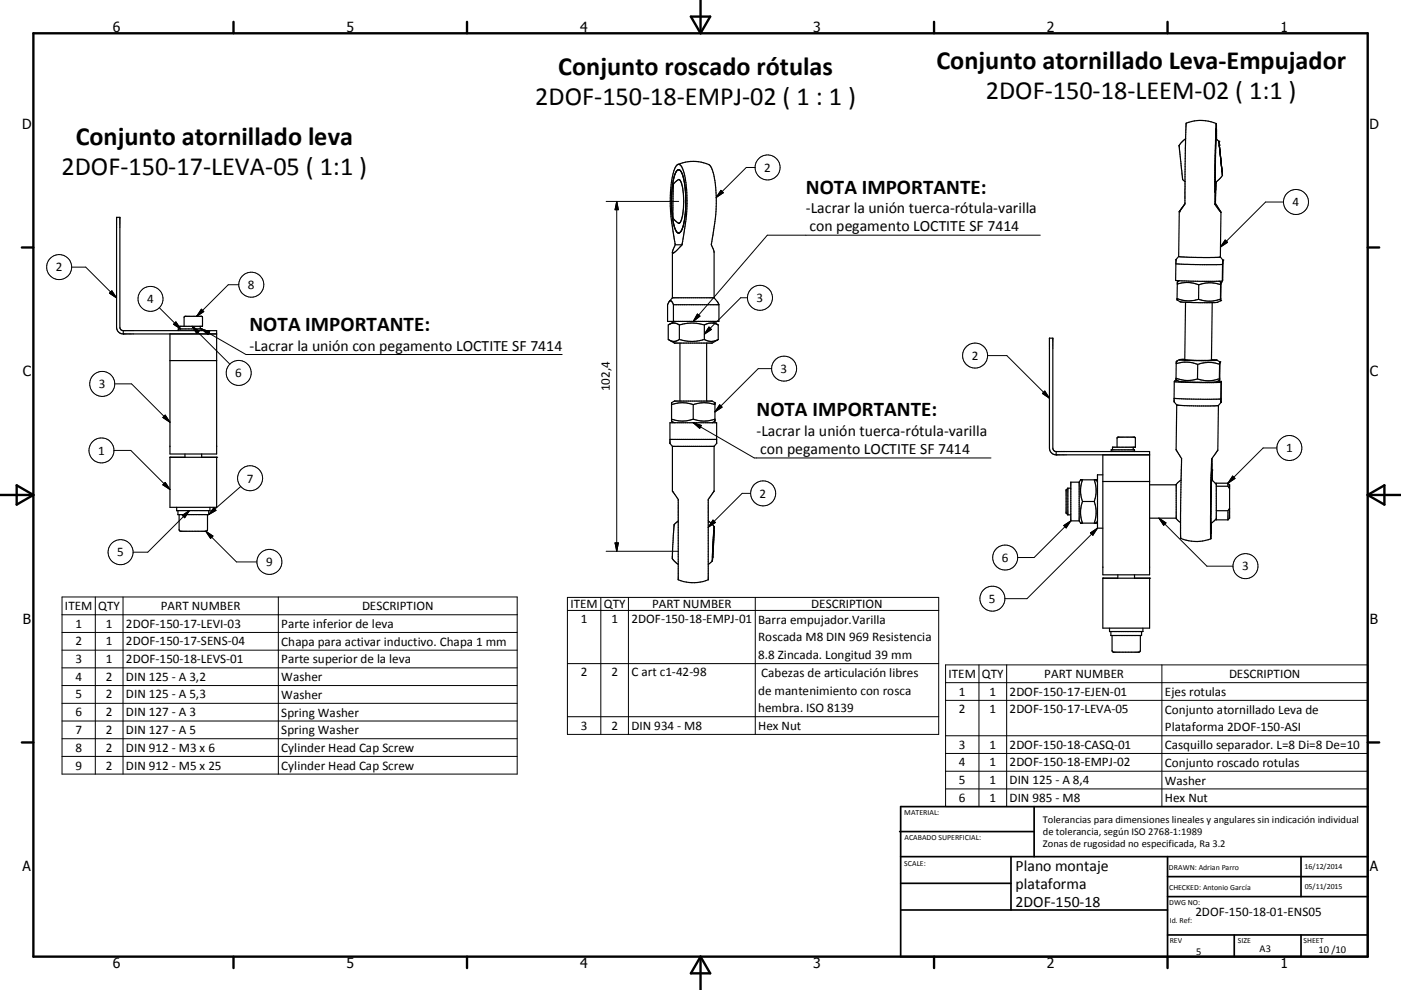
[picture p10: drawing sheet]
<svg xmlns="http://www.w3.org/2000/svg" width="420mm" height="297mm" viewBox="0 0 420 297" stroke-linecap="round" stroke-linejoin="round" font-family="sans-serif">
<g fill="#000">
<circle cx="364.4" cy="54.8" r=".18"/>
<circle cx="365.4" cy="42.4" r=".18"/>
<circle cx="365.5" cy="43.5" r=".18"/>
<circle cx="353.6" cy="63.5" r=".18"/>
<circle cx="366.6" cy="78" r=".18"/>
<circle cx="353" cy="84.5" r=".18"/>
<circle cx="365.9" cy="90.2" r=".18"/>
<circle cx="366" cy="84.7" r=".18"/>
<circle cx="352.7" cy="108.4" r=".18"/>
<circle cx="365.7" cy="108.6" r=".18"/>
<circle cx="51" cy="137.2" r=".18"/>
<circle cx="64.9" cy="137.2" r=".18"/>
<circle cx="324" cy="157" r=".18"/>
<circle cx="324" cy="143.9" r=".18"/>
<circle cx="328.6" cy="143.9" r=".18"/>
<circle cx="328.6" cy="157" r=".18"/>
<circle cx="363.2" cy="143.9" r=".18"/>
<circle cx="363.3" cy="141" r=".18"/>
<circle cx="213.6" cy="167.1" r=".18"/>
<circle cx="330.6" cy="173.5" r=".18"/>
<circle cx="344.7" cy="173.5" r=".18"/>
</g>
<g fill="none" stroke="#000" stroke-width=".36">
<path d="M355.6 37l-.1 4.6M355.7 36.9l-.1 .1M355.7 36.9a11.9 11.9 0 0 1 9 .2M364.5 39.8v1.1M364.5 39.7l.1-1 .1 3.1M364.6 37.2l-.1 4.2M364.7 37.1v4.7M364.7 37.1v.1M201.4 58.4l-.1 1.4M201.4 57.6l-.1 3.8M201.5 56.2l-.1 1.9M202 53.6l-.4 2.4"/>
<path d="M202.5 54.6l.2-.2a.71 .71 0 0 1 1.1-.4 16.5 16.5 0 0 1 1.1 8.9l-.1 .6a4.4 4.4 0 0 1-1.3 3.5l-1.7-1.5v-8.9a2.12 2.12 0 0 1 .7-2zM203.2 49.4a11.3 11.3 0 0 1 9.6 .2 18 18 0 0 1 1.9 9.1 78.3 78.3 0 0 1-1.4 14.3v.4l.8 2.1v13.8M203.5 50.9a2.38 2.38 0 0 0-1.4 2.4M203.5 50.9a2.56 2.56 0 0 1 1.4 2.5l.5 3.1M203.5 50.9a2.15 2.15 0 0 0-1.4 2.2l-.7 4.3M203.5 50.9l.4 .2 .5 .7M204.5 52l.9 4.2 .2 2.9-.1 4M205.5 56.9l.1 1.5M205.6 58.7v.7M354.6 53.9h.1M354.6 53.9l.7 .6M355.5 41.6l-.2 19.6-1.6 2.1"/>
<path d="M355.5 41.6l-.3 .2a2.56 2.56 0 0 0-1.6 2.9l1 9.2M364.3 56v1.7M364.3 51.9v.7M364.3 48.2l-.1 13.1M364.3 48.9v.8M364.3 57.7h.1M364.4 44.5l-.1 2.3M364.4 47.6v7.1M364.4 43.7v.8M364.4 54.7v.1M364.4 43v.7M364.4 44.5v.7"/>
<path d="M364.4 45.7l-.1 2.8M364.4 41.6v2.2M364.5 41l-.1 1.5M364.5 56l-.1 5M364.5 54.6v1.1M364.5 54.6l-.1 3M364.6 41.7l-.3 6M364.6 41.6v.1M364.6 41.7l.8 .7 .1 .3M365.5 42.8v.2M365.5 42.7l.1 1.3M365.5 43.2v.4"/>
<path d="M365.5 43.5l.2 1.3M365.5 43.6l.1 .3M365.5 43.5l.1 .5M365.6 44l.1 .9M365.6 44l.1 1.3M365.7 44.8v.6M365.7 45l.3 2.6M365.8 45.9l-.1-.6 .4 3.8M365.8 46.1l.1 .5M365.8 46.4l.2 1.6M365.9 46.7l.1 1.4M366 47.7l.1 .8"/>
<path d="M366 48l.1 .6M366.1 48.2l.2 2M366.1 48.5l.2 1.7M366.1 48.6v.5M366.1 49.1l.3 2.2M366.1 49.1l.2 1.9M366.3 50.2v.4M366.3 50.6l.1 .8M366.3 50.6v.5M366.3 51l.1 .4M366.4 51.4l.1 .6M366.4 51.4v.1"/>
<path d="M366.4 51.7v.3M366.5 52v.5M366.5 52.4v.2M366.5 52.5v.1M366.5 52.6l-2.1 2.1M201.3 61.1l.1 1.5M201.3 62.1l.3 3.3M201.4 62.8l.7 4.8M201.7 65.6l.7 3.1M202.1 67.8l.2 .5M202.4 68.5l.5 1 .5 .4M202.4 73.4l-.8 2.2v13.7"/>
<path d="M202.4 73.4l-1.1-6.9-.3-3.8a39 39 0 0 1 .6-9.9 4.8 4.8 0 0 1 1.7-3.5 1.48 1.48 0 0 1 1.4 1.5l.7 2.6a44.5 44.5 0 0 1 .2 13.1l-1.1 6.9M202.4 73.4h2.1M202.5 68.9l.8 1M203.5 67h.1M203.9 69.7l-.5 .2M204.5 73.4l-1.4 1.5a1.33 1.33 0 0 1-1.5 .9M204.8 67.8a2.25 2.25 0 0 1-1.5 2.1M205.4 64.3l-.6 3.7-.8 1.6M205.5 63.6l-.6 3.9M205.6 61.4l-.1 2.5M352.5 79.2l14 .2M352.5 79.2v5l7.2 .2 6.8-.1"/>
<path d="M352.6 77.9h.1M353.4 76.9l-.8 .9-.1 1.4M353.4 76.9v.1M353.4 77l5.6 .2 6.8-.1M353.6 63.5l-.2 13.4M353.7 63.4l-.1 .1M353.7 63.3l-.1 .2M355.3 61.1l-1.6 2.3M364.2 61.3l1.8 2.4M364.4 61l1.7 2.7M364.4 61l-.2 .3M365.8 77.1h.1"/>
<path d="M365.9 77.1l.7 .9M366 63.7h.1M366.1 63.7h-.1M366.1 63.7l-.2 13.4M366.5 79.4v4.9M366.6 78.1l-.1 6.2M366.6 78l-.1 1.4M366.6 78.1h.1M37 99.2h27.9v37h-13.9v-36M37 99.2v1M37 99.2l-.7-.2-.4-.8v-33h-.9v33a1.97 1.97 0 0 0 2 2M53.4 99.2v-.5h7.1v.5"/>
<path d="M55.2 97.9v-2.7l.2-.3h5l.3 .2v2.8h-6.8v.8M60 97.9v.8M200.6 97.4l1.4-.5 1.7 .6M200.6 97.4l-.3 .1v4.4l.3 .1M201.6 89.3h12.5M201.6 89.3l-.9 1.2M201.9 91.4l-.1-.3a.73 .73 0 0 0-.3-.7 .73 .73 0 0 0-.8 0l-.6 1v5h15.4v-5M201.9 91.4h13.6M201.9 91.4v5M202.2 96.4l-1.6 .9M203.7 97.5l3.7-.6 3.8 .6M203.7 97.5v4.4"/>
<path d="M211.2 97.5l2.1-.6 2 .6M211.2 97.5v4.4M213.5 96.4l1.8 1.1M214.1 89.3l1.4 2.1M215.3 97.5v4.4M352.9 89.6v.4M352.9 89.6l3.2 .7 3.2-.5M352.9 90h.1M352.9 90l1.1 .6 5.4 .2 5.5-.1 1-.5M353 85.2l1.3-.3 2.2-.1 2.9 .6M353 85.2l-.1 4.4M353.5 84.2l-.5 .3v.7"/>
<path d="M355.4 90.7l-.2 17.2M359.4 85.4l-.1 4.4M363.4 90.8l-.2 17.2-5.2 .2-4.4-.3M365.5 84.4l.5 .3M365.9 89.7v.4M365.9 89.7l-2.9 .6-1.9-.1-1.8-.4M365.9 90.1v.1M365.9 90.2h.1M365.9 85.4l-1.7-.4-1.9-.2-2.9 .6M365.9 85.4v4.3M366 84.7l-.1 5.4M366 84.7l-.1 .7"/>
<path d="M366 84.7h.1M37 100.2h27.9M51 108.2h13.9M203.7 101.9l3.7 .5 3.8-.5M203.7 101.9l-1.7 .5-1.4-.4M203.9 102.9v17.4M211.2 101.9l2.1 .5 2-.5M211.9 102.9v17.4M215.3 101.9l-1.8 1h-11.3l-1.6-.9M352 119.5l6.6 .3 7.4-.1M352 119.5a2.08 2.08 0 0 0 .8 2M352.1 114.5l5.9 .3 8.1-.1"/>
<path d="M352.1 114.5l-.1 5M352.6 113.5v.4l.9 .5 1.2 .2 9.2 .1 .8-.1 .9-.5M352.6 113.7v.1M352.6 113.5l3.2 .7 1.5-.1 1.7-.4M352.6 109.1l3.3-.5 3.2 .7M352.6 109.1v4.4M353.1 114.2l-.9 .1-.1 .2M353.6 107.9l-.9 .5-.1 .7M353.6 107.9h.1M355.2 107.8l-1.6 .1M355.2 107.9v.1M355.2 108l3.5 .1"/>
<path d="M359.1 109.3l-.1 4.4M363.2 107.9l1.7 .2M364.9 108.1l-5.7 .1M364.9 108.1h.1M364.9 108.1l.8 .5M365.1 114.4h1.1M365.6 113.6l-.9 .3a9.2 9.2 0 0 1-5.7-.2M365.6 113.6v.5M365.6 114v.1M365.6 109.3v4.3M365.6 114.1h.1M365.6 109.3l-3.2-.6-3.3 .6"/>
<path d="M365.7 108.6l-.1 .7M365.7 108.6h.1M365.7 108.6v.1M365.7 108.6l-.1 5.4M366 119.7l.1 1.1M366.1 114.7l-.1 5M366.2 114.4l-.1 6.4M366.2 114.4l-.1 .3M51 137.2h13.9v15h-13.9zM55.5 136.2v1M60.5 136.2v1M200.9 131.8h14"/>
<path d="M201.3 125.8a9.4 9.4 0 0 0 6.5 0M201.3 121.4a9.4 9.4 0 0 1 6.5 0M201.6 133.9l-.7-.9v-6.2h14v6.2l-.8 .9M201.6 133.9h12.5M201.6 133.9v13.4l1.7 2.5v24.1a12.1 12.1 0 0 0 9 0v-24.1l1.8-2.4v-13.5M202.2 126.8l-.9-.5v-5.5l.9-.5h11.3l.8 .5v5.5l-.8 .5M207.8 125.8a9.4 9.4 0 0 0 6.5 0M207.8 121.4l3.3-.6 3.2 .6M207.8 121.4v4.4M316.6 135.5h28.1v37h-14.1v-36M316.6 136.5h28.1M316.6 135.5v1"/>
<path d="M316.6 135.5l-.7-.4-.3-.6v-33h-1v33a2.04 2.04 0 0 0 2 2M333.2 135.5v-.5h6.9v.5M334.9 134.2v-2.7l.2-.3h5.2l.1 3h-6.9v.8M339.8 134.2v.8M352.6 134.9h.1M352.6 134.9l.1 .1a6.2 6.2 0 0 1 1.5 5.8l-.2 20.6a11.3 11.3 0 0 0 9 .2M352.8 121.5l-.2 13.4M352.8 121.5l6.2 .3 6.3-.2M363.4 137.5v6.6M365.1 135.1l-.4 .5a4.5 4.5 0 0 0-1.5 3.8l-.1 3.3M365.1 135.1h.1M365.3 121.6l-.2 13.5"/>
<path d="M366.1 120.8l-.8 .8M53 152.2v1h9.9v-1M53.3 153.2v1.2h9.3v-1.2M53.7 154.4v4.5l.5 .5 7.8-.1 .2-.4v-4.5M203.3 156.3l-.3 .3a1.86 1.86 0 0 0-1 2.2l-.4 7.4a2.93 2.93 0 0 0 1.7 3.1M212.3 156.3l1.8 1.7M214 159.3l-.4 7.8 .2-1.6M214.1 159.2l-.1 1M214.1 159.2h-.1M214.1 159.8v.4M214.1 158l-.5 8.5M214.1 158v1.4"/>
<path d="M320.1 146.5v8M320.1 146.5l-.5 .5v7l.5 .5M320.1 146.5h.9M320.1 154.5h.9M323.5 144.7h-2.5v11.6h2.5M323.5 144.7v11.6M323.5 156.3l.5 .7h4.6l.4-.7M323.5 144.7l.5-.8h4.6l.4 .8M324.5 150.5l-.5 2.8 .1 2 .4 1.7M324.5 143.9l-.5 2.9 .1 1.9 .4 1.8M324.5 150.5h3.6M328.1 143.9l.5 2.9-.1 1.9-.4 1.8"/>
<path d="M328.1 150.5l.5 2.8-.1 2-.4 1.7M330.6 144.5h14.1M330.6 142.5h-1.6v16h1.6M344.7 155.5h7.9M344.7 145.4h7.9M354.1 144l-1.5 1.3v10.3l1.3 1.2M363 158.3v1.7M363 154.9v6.5M363 151.8v2.4M363 149.4l-.1 5.6M363 160h.1M363 154.1l.1 2.9"/>
<path d="M363.1 157v.1M363.1 148.3l-.1 .7M363.1 144.8v.7M363.1 146.1v2M363.1 145.5l-.1 5M363.1 158.4l-.1 1.6M363.2 157l-.2 4.4M363.2 142.8l-.1 1.5M363.2 157v1.2M363.2 143.9l-.2 8.1M363.2 144v.1M363.2 144l1.5 1.3"/>
<path d="M363.3 141.2l-.2 3.7M363.3 141v.1M363.3 141.1v.5M364.7 145.9h3.5M364.7 153.2h3.5M364.7 155.6l-1.6 1.5M368.2 145l.4 .4v10.1l-.4 .5M368.2 145.9l.4 .7M368.2 145h-3.5v11h3.5M368.2 145v.9M368.2 153.2v2.8M368.6 152.5l-.4 .7"/>
<path d="M213.6 168.3l-1.3 1M213.6 166.9v1.4M213.6 166.6v.2M213.8 165.5l-.2 2.8M214 160.2l-.2 5.3M214.1 160.2l-.3 5.3M330.6 173.5h14.1v15h-14.1zM335.1 172.5v1M340.1 172.5v1M363 161.4v.2M363 161.5v.1M332.6 188.5v1h10.1v-1"/>
<path d="M333.1 189.5v1.2h9.1v-1.2M333.4 190.7v4.5l.1 .3 .4 .2 7.8-.1 .2-.4v-4.5"/>
</g>
<g fill="none" stroke="#000" stroke-width=".71">
<path d="M10 10h400v277h-400zM70 6.6v3.4M140 6.6v3.4M207.1 5h5.8l-2.9 5zM210 0v10M280 6.6v3.4M350 6.6v3.4M6.6 74.2h3.4M410 74.2h3.5M0 148.5h10M5 145.6l5 2.9-5 2.9zM410 148.5h10.1"/>
<path d="M410 148.5l5.1-2.9v5.8zM6.6 222.7h3.4M410 222.7h3.5M70 287v3.4M140 287v3.4M210 287v10M210 287l2.9 5h-5.8zM280 287v3.4M350 287v3.4"/>
</g>
<g fill="none" stroke="#000" stroke-width=".51">
<path d="M269.7 249.5h40.3M270 242h140v45h-140zM270 257h140M303.1 257v16M310 242v15M350 257v30M390.1 257v12M270 265h33.1M270 273h80M350 269h60M350 263h60M350 280.5h60"/>
<path d="M370 280.5v6.5M390.1 280.5v6.5"/>
</g>
<g fill="none" stroke="#000" stroke-width=".3">
<path d="M216.1 57.1l.8 .7-2.2 1.4zM226.4 50.2h-2.7l-9 9M181.7 60.4h21.8M184.9 60.4v105M184.9 60.4l.5 2.5h-1zM311.9 70.6h-81.9l-22.2 25.8M367.3 72l.7 .7-2.1 1.4zM384.8 60.6h-5.4l-13.5 13.5M21.5 80.1h4.2l9.3 9.3M33.5 87.3l1.5 2.1-2.2-1.4zM47.8 92.3l6.4 6.4M52 97.3l.7-.7 1.5 2.1z"/>
<path d="M57.6 97.9l11.3 11.4M57.6 97.9l2.1 1.4-.7 .7zM60.4 92.8l.7 .7-2.1 1.4zM60.5 98.7l13.2 7.7h94.8M60.5 98.7l2.4 .8-.5 .9zM71.6 85.4h-3.2l-9.4 9.5M209.1 94.2l.7 .6-2 1.6zM212.6 98.1l.7 .7-2.1 1.5zM224.1 89.3h-2l-10.9 11M34.4 115.2h5l11.6 11.5M231.3 110.6h-4l-13 13M296.1 106.7h5.8l12.7 12.8"/>
<path d="M313.2 117.3l1.4 2.2-2.1-1.5zM34.2 135.1h5l11.8 11.7M49.5 124.5l1.5 2.2-2.2-1.4zM207.8 126.8l18.3 10.6h71M207.8 126.8l2.5 .8-.5 .9zM215.8 121.4l.7 .8-2.2 1.4zM382.8 134.4h-4.1l-10.5 10.6M48.8 145.4l.7-.7 1.5 2.1zM54.7 154.6l2.1-1.4-1.4 2.1zM56.8 153.2l-12.5 12.5h-4.4M61.7 159.4l9.2 9.2h6.1M61.7 159.4l2.1 1.4-.7 .7z"/>
<path d="M64.1 152.4l.6 .7-2.1 1.3zM72.2 146l-9.6 8.4M213.8 156l.7 .7-2.2 1.5zM225 148h-2.5l-10.2 10.2M318.9 157.7l2.1-1.4-1.4 2.1zM321 156.3l-11 11h-4.9M326.9 159.9l2.1-1.4-1.4 2.1zM329 158.5l-21.1 21.1h-6.6M347.5 155.5l14.3 14.4h7.9M347.5 155.5l2.1 1.4-.7 .7zM369.6 142.8l.7 .7-2.1 1.5zM18.6 179.1h136.5v53.1h-136.5z"/>
<path d="M28.6 179.1v53.1M36.9 179.1v53.1M83.4 179.1v53.1M170.1 179.2h111.3v41.1h-111.3zM180.1 179.2v41.1M181.7 165.4h21.6M184.4 162.9h1l-.5 2.5zM188.4 179.2v41.1M226.4 179.2v41.1M18.6 184.4h136.5M18.6 189.7h136.5M18.6 195.1h136.5"/>
<path d="M170.1 183.1h111.3M170.1 199.1h111.3M283.5 199.5h126.5v42.5h-126.5zM293.5 199.5v42.5M301.8 199.5v42.5M348.3 199.5v42.5M18.6 200.4h136.5M18.6 205.7h136.5M18.6 211h136.5M18.6 216.3h136.5M170.1 215h111.3M283.5 204.8h126.5"/>
<path d="M283.5 210.1h126.5M18.6 221.6h136.5M18.6 226.9h136.5M283.5 220.7h126.5M283.5 226h126.5M283.5 231.4h126.5M283.5 236.7h126.5"/>
<circle cx="230.1" cy="50.2" r="3.7"/>
<circle cx="388.5" cy="60.6" r="3.8"/>
<circle cx="17.7" cy="80.1" r="3.8"/>
<circle cx="45.1" cy="89.7" r="3.8"/>
<circle cx="75.3" cy="85.4" r="3.8"/>
<circle cx="227.8" cy="89.3" r="3.7"/>
<circle cx="30.6" cy="115.2" r="3.7"/>
<circle cx="71.6" cy="111.9" r="3.8"/>
<circle cx="235.1" cy="110.6" r="3.8"/>
<circle cx="292.3" cy="106.7" r="3.8"/>
<circle cx="30.4" cy="135.1" r="3.7"/>
<circle cx="386.6" cy="134.4" r="3.7"/>
<circle cx="75" cy="143.5" r="3.7"/>
<circle cx="228.8" cy="148" r="3.8"/>
<circle cx="36.2" cy="165.7" r="3.8"/>
<circle cx="80.8" cy="168.6" r="3.7"/>
<circle cx="297.5" cy="179.6" r="3.8"/>
<circle cx="301.4" cy="167.3" r="3.8"/>
<circle cx="373.4" cy="169.8" r="3.8"/>
</g>
<g fill="#000" stroke="#000" stroke-width=".3">
<path d="M216.1 57.1l.8 .7-2.2 1.4zM184.9 60.4l.5 2.5h-1zM367.3 72l.7 .7-2.1 1.4zM33.5 87.3l1.5 2.1-2.2-1.4zM52.7 96.6l1.5 2.1-2.2-1.4zM57.6 97.9l2.1 1.4-.7 .7zM60.4 92.8l.7 .7-2.1 1.4zM60.5 98.7l2.4 .8-.5 .9zM209.1 94.2l.7 .6-2 1.6zM212.6 98.1l.7 .7-2.1 1.5zM313.2 117.3l1.4 2.2-2.1-1.5zM49.5 124.5l1.5 2.2-2.2-1.4z"/>
<path d="M207.8 126.8l2.5 .8-.5 .9zM215.8 121.4l.7 .8-2.2 1.4zM48.8 145.4l.7-.7 1.5 2.1zM54.7 154.6l2.1-1.4-1.4 2.1zM64.1 152.4l.6 .7-2.1 1.3zM213.8 156l.7 .7-2.2 1.5zM318.9 157.7l2.1-1.4-1.4 2.1zM347.5 155.5l2.1 1.4-.7 .7zM369.6 142.8l.7 .7-2.1 1.5zM61.7 159.4l2.1 1.4-.7 .7zM184.4 162.9h1l-.5 2.5zM326.9 159.9l2.1-1.4-1.4 2.1z"/>
</g>
<g font-size="7.9">
<text x="167.4" y="22.5">Conjunto roscado rótulas</text>
<text x="280.8" y="20.8">Conjunto atornillado Leva-Empujador</text>
<text x="295.6" y="29.8">2DOF-150-18-LEEM-02 ( 1:1 )</text>
<text x="160.4" y="31.5">2DOF-150-18-EMPJ-02 ( 1 : 1 )</text>
<text x="22.7" y="43.5">Conjunto atornillado leva</text>
<text x="18.5" y="52.6">2DOF-150-17-LEVA-05 ( 1:1 )</text>
</g>
<g font-size="6.3">
<text x="241.6" y="58.1">NOTA IMPORTANTE:</text>
<text x="74.8" y="99.3">NOTA IMPORTANTE:</text>
<text x="226.8" y="124.9">NOTA IMPORTANTE:</text>
</g>
<g font-size="4.7">
<text x="241.6" y="64">-Lacrar la unión tuerca-rótula-varilla</text>
<text x="242.7" y="69.4">con pegamento LOCTITE SF 7414</text>
<text x="74.8" y="105.2">-Lacrar la unión con pegamento LOCTITE SF 7414</text>
<text x="226.8" y="130.8">-Lacrar la unión tuerca-rótula-varilla</text>
<text x="227.9" y="136.2">con pegamento LOCTITE SF 7414</text>
<text x="304.5" y="261.2">Plano montaje</text>
<text x="304.5" y="266.6">plataforma</text>
<text x="304.5" y="272">2DOF-150-18</text>
</g>
<g font-size="4.2">
<text x="33.9" y="9.6">6</text>
<text x="103.9" y="9.6">5</text>
<text x="173.9" y="9.6">4</text>
<text x="243.8" y="9.6">3</text>
<text x="313.9" y="9.6">2</text>
<text x="383.9" y="9.6">1</text>
<text x="6.7" y="38.7">D</text>
<text x="410.5" y="38.7">D</text>
<text x="6.9" y="112.9">C</text>
<text x="410.7" y="112.9">C</text>
<text x="6.9" y="187.1">B</text>
<text x="410.7" y="187.1">B</text>
<text x="6.8" y="261.4">A</text>
<text x="410.7" y="261.4">A</text>
<text x="33.9" y="290.4">6</text>
<text x="103.9" y="290.4">5</text>
<text x="173.9" y="290.4">4</text>
<text x="243.8" y="290.4">3</text>
<text x="313.9" y="290.4">2</text>
<text x="383.9" y="290.4">1</text>
</g>
<g font-size="3.9">
<text x="229.1" y="51.5">2</text>
<text x="387.5" y="61.9">4</text>
<text x="16.8" y="81.4">2</text>
<text x="74.3" y="86.7">8</text>
<text x="44.1" y="90.9">4</text>
<text x="226.8" y="90.6">3</text>
<text x="291.3" y="107.9">2</text>
<text x="70.5" y="113.2">6</text>
<text x="234" y="111.8">3</text>
<text x="29.6" y="116.4">3</text>
<text x="182.8" y="117.4" transform="rotate(-90 182.8 117.4)">102,4</text>
<text x="29.5" y="136.4">1</text>
<text x="385.6" y="135.6">1</text>
<text x="74" y="144.8">7</text>
<text x="227.8" y="149.3">2</text>
<text x="35.1" y="166.9">5</text>
<text x="79.8" y="169.8">9</text>
<text x="300.4" y="168.5">6</text>
<text x="372.4" y="171.1">3</text>
<text x="19.5" y="183">ITEM</text>
<text x="29.5" y="183">QTY</text>
<text x="48.2" y="183">PART NUMBER</text>
<text x="108.5" y="183">DESCRIPTION</text>
<text x="171" y="182.5">ITEM</text>
<text x="181" y="182.5">QTY</text>
<text x="195.5" y="182.5">PART NUMBER</text>
<text x="243.2" y="182.5">DESCRIPTION</text>
<text x="296.5" y="180.8">5</text>
<text x="22.6" y="188.3">1</text>
<text x="31.7" y="188.3">1</text>
<text x="37.8" y="188.3">2DOF-150-17-LEVI-03</text>
<text x="84.3" y="188.5">Parte inferior de leva</text>
<text x="174.2" y="187">1</text>
<text x="183.3" y="187">1</text>
<text x="189.3" y="187">2DOF-150-18-EMPJ-01</text>
<text x="227.3" y="187.1">Barra empujador.Varilla</text>
<text x="22.6" y="193.6">2</text>
<text x="31.7" y="193.6">1</text>
<text x="37.8" y="193.6">2DOF-150-17-SENS-04</text>
<text x="84.3" y="193.7">Chapa para activar inductivo. Chapa 1 mm</text>
<text x="227.3" y="192.4">Roscada M8 DIN 969 Resistencia</text>
<text x="227.3" y="197.8">8.8 Zincada. Longitud 39 mm</text>
<text x="22.6" y="199">3</text>
<text x="31.7" y="199">1</text>
<text x="37.8" y="199">2DOF-150-18-LEVS-01</text>
<text x="84.3" y="199.1">Parte superior de la leva</text>
<text x="174.2" y="202.9">2</text>
<text x="183.3" y="202.9">2</text>
<text x="189.3" y="202.9">C art c1-42-98</text>
<text x="228.2" y="203.1">Cabezas de articulación libres</text>
<text x="284.4" y="203.4">ITEM</text>
<text x="294.4" y="203.4">QTY</text>
<text x="313.1" y="203.4">PART NUMBER</text>
<text x="368.5" y="203.4">DESCRIPTION</text>
<text x="22.6" y="204.2">4</text>
<text x="22.6" y="209.5">5</text>
<text x="31.7" y="204.3">2</text>
<text x="31.7" y="209.5">2</text>
<text x="37.8" y="204.3">DIN 125 - A 3,2</text>
<text x="37.8" y="209.5">DIN 125 - A 5,3</text>
<text x="84.3" y="204.4">Washer</text>
<text x="84.3" y="209.6">Washer</text>
<text x="227.3" y="208.4">de mantenimiento con rosca</text>
<text x="287.4" y="208.7">1</text>
<text x="296.7" y="208.7">1</text>
<text x="302.7" y="208.7">2DOF-150-17-EJEN-01</text>
<text x="349.2" y="208.8">Ejes rotulas</text>
<text x="22.6" y="214.9">6</text>
<text x="31.7" y="214.9">2</text>
<text x="37.8" y="214.9">DIN 127 - A 3</text>
<text x="84.3" y="215">Spring Washer</text>
<text x="227.3" y="213.7">hembra. ISO 8139</text>
<text x="287.4" y="214">2</text>
<text x="296.7" y="214">1</text>
<text x="302.7" y="214">2DOF-150-17-LEVA-05</text>
<text x="349.2" y="214.1">Conjunto atornillado Leva de</text>
<text x="22.6" y="220.2">7</text>
<text x="31.7" y="220.2">2</text>
<text x="37.8" y="220.2">DIN 127 - A 5</text>
<text x="84.3" y="220.3">Spring Washer</text>
<text x="174.2" y="218.9">3</text>
<text x="183.3" y="218.9">2</text>
<text x="189.3" y="218.9">DIN 934 - M8</text>
<text x="227.3" y="218.9">Hex Nut</text>
<text x="349.2" y="219.5">Plataforma 2DOF-150-ASI</text>
<text x="22.6" y="225.6">8</text>
<text x="31.7" y="225.6">2</text>
<text x="37.8" y="225.6">DIN 912 - M3 x 6</text>
<text x="84.3" y="225.6">Cylinder Head Cap Screw</text>
<text x="287.4" y="224.6">3</text>
<text x="296.7" y="224.6">1</text>
<text x="302.7" y="224.6">2DOF-150-18-CASQ-01</text>
<text x="349.2" y="224.7">Casquillo separador. L=8 Di=8 De=10</text>
<text x="22.6" y="230.9">9</text>
<text x="31.7" y="230.9">2</text>
<text x="37.8" y="230.9">DIN 912 - M5 x 25</text>
<text x="84.3" y="230.9">Cylinder Head Cap Screw</text>
<text x="287.4" y="230">4</text>
<text x="296.7" y="230">1</text>
<text x="302.7" y="230">2DOF-150-18-EMPJ-02</text>
<text x="349.2" y="230">Conjunto roscado rotulas</text>
<text x="287.4" y="235.3">5</text>
<text x="296.7" y="235.3">1</text>
<text x="302.7" y="235.3">DIN 125 - A 8,4</text>
<text x="349.2" y="235.4">Washer</text>
<text x="287.4" y="240.6">6</text>
<text x="296.7" y="240.5">1</text>
<text x="302.7" y="240.6">DIN 985 - M8</text>
<text x="349.2" y="240.5">Hex Nut</text>
<text x="358.4" y="274.9">2DOF-150-18-01-ENS05</text>
</g>
<g font-size="3.1">
<text x="312.7" y="246.8">Tolerancias para dimensiones lineales y angulares sin indicación individual</text>
<text x="312.7" y="250.4">de tolerancia, según ISO 2768-1:1989</text>
<text x="312.7" y="254">Zonas de rugosidad no especificada, Ra 3.2</text>
<text x="358.6" y="286.4">5</text>
<text x="377.6" y="285.6">A3</text>
<text x="395.3" y="285.9">10 /10</text>
</g>
<g font-size="2.4">
<text x="271.1" y="244.4">MATERIAL:</text>
<text x="271.2" y="252">ACABADO SUPERFICIAL:</text>
<text x="271.1" y="259.7">SCALE:</text>
<text x="350.4" y="260.9">DRAWN: Adrian Parro</text>
<text x="391.1" y="260.6">16/12/2014</text>
<text x="350.5" y="267">CHECKED: Antonio García</text>
<text x="391.2" y="266.7">05/11/2015</text>
<text x="350.5" y="271.4">DWG NO:</text>
<text x="350.7" y="276.9">Id. Ref:</text>
<text x="350.7" y="282.8">REV</text>
<text x="371.1" y="282.9">SIZE</text>
<text x="390.8" y="283">SHEET</text>
</g>
</svg>
